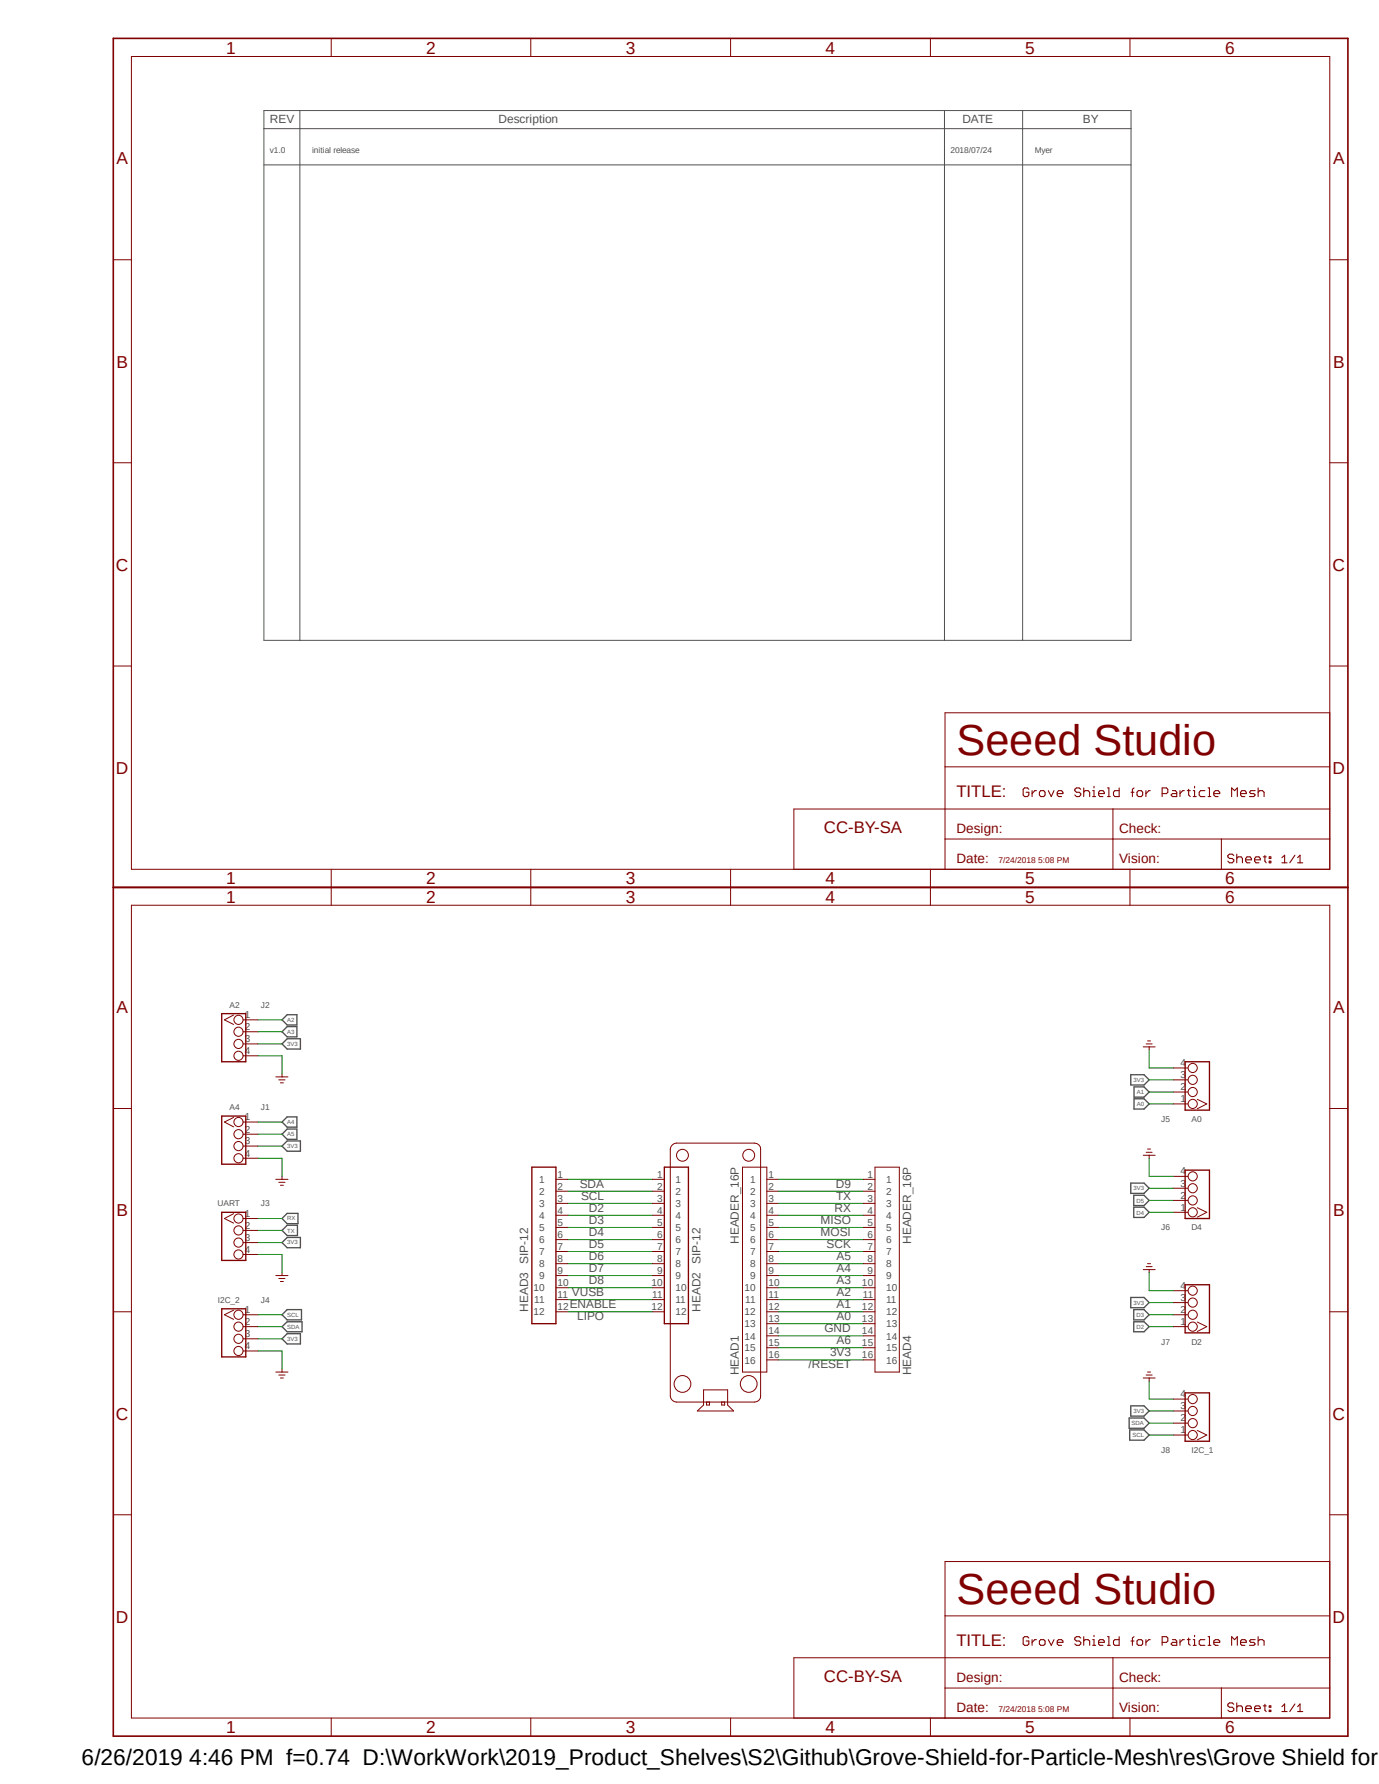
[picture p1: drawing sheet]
<svg xmlns="http://www.w3.org/2000/svg" width="216mm" height="279mm" viewBox="0 0 216 279" stroke-linecap="round" stroke-linejoin="round" font-family="sans-serif">
<path d="M17.4 5.8l193.9 266.5M211.3 5.8l-193.9 266.5" fill="none" stroke="#fff" stroke-width=".16"/>
<path d="M41.3 17.3h135.8v83h-135.8zM46.9 17.3v83M147.9 17.3v83M160.1 17.3v83M41.3 25.8h135.8M41.3 20.2h135.8" fill="none" stroke="#505050" stroke-width=".16"/>
<g fill="none" stroke="#505050" stroke-width=".21">
<path d="M44.2 159.7l.8-.8h1.5v1.6h-1.5zM44.2 163.5l.8-.8h2v1.6h-2zM44.2 175.7l.8-.8h1.5v1.6h-1.5zM44.2 161.6l.8-.8h1.5v1.6h-1.5zM44.2 177.6l.8-.8h1.5v1.6h-1.5zM45 178.7h2v1.6h-2l-.8-.8zM177 168.3h2.1l.8 .8-.8 .8h-2.1zM177.5 172.1h1.6l.8 .8-.8 .8h-1.6zM177.5 170.2h1.6l.8 .8-.8 .8h-1.6zM44.2 192.7l.8-.8h1.6v1.6h-1.6zM45 193.8h2v1.6h-2l-.8-.8zM45 190h1.7v1.6h-1.7l-.8-.8z"/>
<path d="M177 185.3h2.1l.8 .8-.8 .8h-2.1zM177.5 187.2h1.6l.8 .8-.8 .8h-1.6zM177.5 189.1h1.6l.8 .8-.8 .8h-1.6zM44.2 209.7l.8-.8h2v1.6h-2zM44.2 207.8l.8-.8h2.3v1.6h-2.3zM44.2 205.9l.8-.8h2.2v1.6h-2.2zM177 203.2h2.1l.8 .8-.8 .8h-2.1zM177.5 207h1.6l.8 .8-.8 .8h-1.6zM177.5 205.1h1.6l.8 .8-.8 .8h-1.6zM176.8 222.1h2.3l.8 .8-.8 .8h-2.3zM176.9 223.9h2.2l.8 .8-.8 .9h-2.2zM177 220.2h2.1l.8 .8-.8 .8h-2.1z"/>
</g>
<g fill="none" stroke="#800000" stroke-width=".16">
<path d="M20.6 8.8h187.6v127.3h-187.6zM51.9 6v2.8M83.1 6v2.8M114.4 6v2.8M145.7 6v2.8M176.9 6v2.8M17.7 40.7h2.9M208.2 40.7h2.8M17.7 72.5h2.9M208.2 72.5h2.8M17.7 104.3h2.9M208.2 111.6h-60.2v24.5"/>
<path d="M208.2 104.3h2.8M51.9 136.1v5.7M83.1 136.1v5.7M114.4 136.1v5.7M145.7 136.1v5.7M147.9 126.7h-23.6v9.4M148 131.4h60.2M148 126.7h60.2M148 120.1h60.2M174.2 126.7v9.4M176.9 136.1v5.7M191.2 131.4v4.7"/>
<path d="M20.6 141.8h187.6v127.3h-187.6zM36.6 159l-1.5 .7 1.5 .7M38.1 159.7h2.3M17.7 173.6h2.9M36.6 175l-1.5 .7 1.5 .8M38.1 175.7h2.3M38.1 177.6h2.3M38.1 179.5h2.3M38.1 161.6h2.3M38.1 163.5h2.3M38.1 165.4h2.3M43.2 168.7h1.9"/>
<path d="M43.6 169.1h1M43.9 169.6h.5M44.2 168.2v.5M105.2 179.3l.7-.3h12.3a.94 .94 0 0 1 .9 1v38.7a.94 .94 0 0 1-.9 .9h-12.3a1.03 1.03 0 0 1-1-.9v-38.7zM179 164h1.8M179.5 163.5h.9M179.7 163h.4M179.7 180h.4M179.9 164v.4M183.7 169.1h2.3M183.7 172.9h2.3M183.7 171h2.3"/>
<path d="M183.7 167.3h2.3M187.5 172.2l1.4 .7-1.4 .8M208.2 173.6h2.8M36.6 190.1l-1.5 .7 1.5 .8M38.1 181.4h2.3M38.1 190.8h2.3M38.1 192.7h2.3M38.1 194.6h2.3M38.1 196.5h2.3M43.2 184.7h1.9M43.2 199.8h1.9M43.6 185.2h1"/>
<path d="M43.9 185.6h.5M44.2 184.2v.5M44.2 199.3v.5M87 184.7h1.9M87 186.6h1.9M87 188.5h1.9M87 190.3h1.9M87 192.2h1.9M87 194.1h1.9M87 196h1.9M87 197.9h1.9M87 199.8h1.9"/>
<path d="M102.1 184.7h1.9M102.1 186.6h1.9M102.1 188.5h1.9M102.1 190.3h1.9M102.1 192.2h1.9M102.1 194.1h1.9M102.1 196h1.9M102.1 197.9h1.9M102.1 199.8h1.9M116.2 182.8h3.9v32.1h-3.9zM120.1 184.7h1.8M120.1 186.6h1.8"/>
<path d="M120.1 188.5h1.8M120.1 190.3h1.8M120.1 192.2h1.8M120.1 194.1h1.8M120.1 196h1.8M120.1 197.9h1.8M120.1 199.8h1.8M135.1 184.7h1.9M135.1 186.6h1.9M135.1 188.5h1.9M135.1 190.3h1.9M135.1 192.2h1.9"/>
<path d="M135.1 194.1h1.9M135.1 196h1.9M135.1 197.9h1.9M135.1 199.8h1.9M137 182.8h3.8v32.1h-3.8zM179 180.9h1.8M179 198.8h1.8M179.5 180.5h.9M179.5 198.4h.9M179.7 197.9h.4M179.9 180.9v.5M179.9 198.8v.5"/>
<path d="M183.7 189.9h2.3M183.7 188h2.3M183.7 186.1h2.3M183.7 184.2h2.3M187.5 189.1l1.4 .8-1.4 .7M17.7 205.4h2.9M36.6 205.2l-1.5 .7 1.5 .7M38.1 205.9h2.3M38.1 207.8h2.3M38.1 209.7h2.3M38.1 211.6h2.3M43.2 214.9h1.9"/>
<path d="M43.6 200.2h1M43.6 215.3h1M43.9 200.7h.5M43.9 215.8h.5M44.2 214.4v.5M87 201.7h1.9M87 203.5h1.9M87 205.4h1.9M102.1 201.7h1.9M102.1 203.5h1.9M102.1 205.4h1.9M110.2 217.7h3.7v2.3l1 1h-5.7l1-1z"/>
<path d="M110.6 219.6v.4h.5v-.4M113 219.6v.4h.5v-.4M120.1 201.7h1.8M120.1 203.5h1.8M120.1 205.4h1.8M120.1 207.3h1.8M120.1 209.2h1.8M120.1 211.1h1.8M120.1 213h1.8M135.1 201.7h1.9M135.1 203.5h1.9M135.1 205.4h1.9"/>
<path d="M135.1 207.3h1.9M135.1 209.2h1.9M135.1 211.1h1.9M135.1 213h1.9M179 215.8h1.8M179.5 215.3h.9M179.7 214.9h.4M179.9 215.8v.5M183.7 205.9h2.3M183.7 207.8h2.3M183.7 204h2.3M183.7 202.1h2.3"/>
<path d="M183.7 219.1h2.3M187.5 207.1l1.4 .7-1.4 .7M208.2 205.4h2.8M17.7 237.2h2.9M183.7 221h2.3M183.7 224.7h2.3M183.7 222.9h2.3M187.5 224l1.4 .7-1.4 .8M208.2 237.2h2.8M147.9 259.6h-23.6v9.5M148 259.6h60.2M148 253.1h60.2"/>
<path d="M174.2 259.6v9.5M208.2 244.6h-60.2v24.5M51.9 269.1v2.8M83.1 269.1v2.8M114.4 269.1v2.8M145.7 269.1v2.8M148 264.4h60.2M176.9 269.1v2.8M191.2 264.4v4.7"/>
<circle cx="37.3" cy="159.7" r=".72"/>
<circle cx="37.3" cy="177.6" r=".72"/>
<circle cx="37.3" cy="165.4" r=".72"/>
<circle cx="37.3" cy="179.5" r=".72"/>
<circle cx="37.3" cy="163.5" r=".72"/>
<circle cx="37.3" cy="175.7" r=".72"/>
<circle cx="37.3" cy="161.6" r=".72"/>
<circle cx="186.7" cy="172.9" r=".72"/>
<circle cx="186.7" cy="167.3" r=".72"/>
<circle cx="186.7" cy="169.1" r=".72"/>
<circle cx="186.7" cy="171" r=".72"/>
<circle cx="37.3" cy="181.4" r=".72"/>
<circle cx="37.3" cy="190.8" r=".72"/>
<circle cx="37.3" cy="192.7" r=".72"/>
<circle cx="37.3" cy="196.5" r=".72"/>
<circle cx="37.3" cy="194.6" r=".72"/>
<circle cx="106.9" cy="180.9" r=".93"/>
<circle cx="117.2" cy="180.9" r=".93"/>
<circle cx="186.7" cy="188" r=".72"/>
<circle cx="186.7" cy="186.1" r=".72"/>
<circle cx="186.7" cy="184.2" r=".72"/>
<circle cx="186.7" cy="189.9" r=".72"/>
<circle cx="37.3" cy="211.6" r=".72"/>
<circle cx="37.3" cy="205.9" r=".72"/>
<circle cx="37.3" cy="207.8" r=".72"/>
<circle cx="37.3" cy="209.7" r=".72"/>
<circle cx="106.9" cy="216.7" r="1.31"/>
<circle cx="117.2" cy="216.7" r="1.31"/>
<circle cx="186.7" cy="204" r=".72"/>
<circle cx="186.7" cy="202.1" r=".72"/>
<circle cx="186.7" cy="219.1" r=".72"/>
<circle cx="186.7" cy="205.9" r=".72"/>
<circle cx="186.7" cy="207.8" r=".72"/>
<circle cx="186.7" cy="222.9" r=".72"/>
<circle cx="186.7" cy="224.7" r=".72"/>
<circle cx="186.7" cy="221" r=".72"/>
</g>
<path d="M34.7 158.7h3.8v7.6h-3.8zM34.7 174.8h3.8v7.5h-3.8zM185.5 166.3h3.9v7.6h-3.9zM34.7 189.9h3.8v7.5h-3.8zM83.3 182.8h3.7v24.5h-3.7zM104 182.8h3.8v24.5h-3.8zM185.5 183.3h3.9v7.5h-3.9zM34.7 205h3.8v7.5h-3.8zM185.5 201.2h3.9v7.5h-3.9zM185.5 218.1h3.9v7.6h-3.9z" fill="none" stroke="#800000" stroke-width=".21"/>
<g fill="none" stroke="#800000" stroke-width=".17">
<path d="M161.1 123.6l-.2-.2h-.5l-.2 .2v.9l.2 .3h.5l.2-.3v-.4h-.4M161.6 123.8v1M162.3 123.8h-.3l-.4 .5M162.9 123.8h.5l.2 .3v.4l-.2 .3h-.5l-.2-.3v-.4zM164.1 123.8l.5 1 .4-1M165.5 124.3h.9v-.2l-.2-.3h-.5l-.2 .3v.4l.2 .3h.5M169.2 123.6l-.2-.2h-.5l-.2 .2v.2l.2 .3h.5l.2 .2v.2l-.2 .3h-.5l-.2-.3M169.7 124.1l.2-.3h.4l.3 .3v.7M169.7 123.4v1.4M171.1 124.8h.4M171.1 123.8h.2v1M171.3 123.1v.3"/>
<path d="M172 124.3h.9v-.2l-.2-.3h-.5l-.2 .3v.4l.2 .3h.5M173.4 123.4h.2v1.4M173.4 124.8h.4M175.2 123.4v1.4h-.7l-.2-.3v-.4l.2-.3h.7M177.1 124.1h.4M177.5 123.4l-.2 .2v1.2M178.2 123.8h.5l.2 .3v.4l-.2 .3h-.5l-.2-.3v-.4zM179.4 123.8v1M180.1 123.8h-.2l-.5 .5M181.9 124.3h.7l.2-.2v-.5l-.2-.2h-.7v1.4M183.6 123.8h.4l.2 .3v.7h-.6l-.3-.3 .3-.2h.6M184.7 123.8v1"/>
<path d="M185.4 123.8h-.2l-.5 .5M185.9 123.8h.5M186.1 123.6v.9l.3 .3M186.8 124.8h.5M186.8 123.8h.2v1M187 123.1v.3M188.6 123.8h-.6l-.3 .3v.4l.3 .3h.6M189.1 123.4h.3v1.4M189.1 124.8h.5M190 124.3h1v-.2l-.3-.3h-.4l-.3 .3v.4l.3 .3h.4M192.8 124.8v-1.4l.5 .4 .4-.4v1.4M193.2 134l-.3-.2h-.4l-.3 .2v.2l.3 .3h.4l.3 .2v.2l-.3 .2h-.4l-.3-.2"/>
<path d="M193.6 133.8v1.3M193.6 134.5l.2-.3h.5l.2 .3v.6M194.2 124.3h.9v-.2l-.2-.3h-.5l-.2 .3v.4l.2 .3h.5M195 134.7h.9v-.2l-.2-.3h-.5l-.2 .3v.4l.2 .2h.5M196.4 134.7h.9v-.2l-.2-.3h-.5l-.2 .3v.4l.2 .2h.5M196.5 123.8h-.7l-.2 .3 .2 .2h.5l.2 .2-.2 .3h-.7M197 124.1l.2-.3h.5l.2 .3v.7M197 123.4v1.4M197.8 134.2h.4M198 134v.9l.2 .2M198.7 134.9h.3v.2h-.3zM198.7 134.2h.3v.3h-.3z"/>
<path d="M200.7 134.3l.4-.4v1.2M200.7 135.1h.8M202.7 133.9l-.8 1.2M203.2 135.1h.8M203.2 134.3l.3-.4v1.2M161.1 256.5l-.2-.2h-.5l-.2 .2v1l.2 .2h.5l.2-.2v-.5h-.4M161.6 256.8v.9M162.3 256.8h-.3l-.4 .4M162.7 257l.2-.2h.5l.2 .2v.5l-.2 .2h-.5l-.2-.2zM164.1 256.8l.5 .9 .4-.9M165.5 257.2h.9v-.2l-.2-.2h-.5l-.2 .2v.5l.2 .2h.5M169.2 256.5l-.2-.2h-.5l-.2 .2v.3l.2 .2h.5l.2 .2v.3l-.2 .2h-.5l-.2-.2"/>
<path d="M169.7 256.3v1.4M169.7 257l.2-.2h.4l.3 .2v.7M171.1 256.8h.2v.9M171.1 257.7h.4M171.3 256.1v.2M172 257.2h.9v-.2l-.2-.2h-.5l-.2 .2v.5l.2 .2h.5M173.4 256.3h.2v1.4M173.4 257.7h.4M175.2 256.3v1.4h-.7l-.2-.2v-.5l.2-.2h.7M177.1 257h.4M177.5 256.3l-.2 .2v1.2M178 257l.2-.2h.5l.2 .2v.5l-.2 .2h-.5l-.2-.2z"/>
<path d="M179.4 256.8v.9M180.1 256.8h-.2l-.5 .4M181.9 257.2h.7l.2-.2v-.5l-.2-.2h-.7v1.4M183.6 256.8h.4l.2 .2v.7h-.6l-.3-.2 .3-.3h.6M184.7 256.8v.9M185.4 256.8h-.2l-.5 .4M185.9 256.8h.5M186.1 256.5v1l.3 .2M186.8 256.8h.2v.9M186.8 257.7h.5M187 256.1v.2M188.6 256.8h-.6l-.3 .2v.5l.3 .2h.6"/>
<path d="M189.1 256.3h.3v1.4M189.1 257.7h.5M190 257.2h1v-.2l-.3-.2h-.4l-.3 .2v.5l.3 .2h.4M192.8 257.7v-1.4l.5 .5 .4-.5v1.4M194.2 257.2h.9v-.2l-.2-.2h-.5l-.2 .2v.5l.2 .2h.5M196.5 256.8h-.7l-.2 .2 .2 .2h.5l.2 .3-.2 .2h-.7M197 256.3v1.4M197 257l.2-.2h.5l.2 .2v.7M193.2 266.9l-.3-.2h-.4l-.3 .2v.3l.3 .2h.4l.3 .2v.2l-.3 .3h-.4l-.3-.3M193.6 266.7v1.4M193.6 267.4l.2-.2h.5l.2 .2v.7M195 267.6h.9v-.2l-.2-.2h-.5l-.2 .2v.4l.2 .3h.5"/>
<path d="M196.4 267.6h.9v-.2l-.2-.2h-.5l-.2 .2v.4l.2 .3h.5M197.8 267.2h.4M198 266.9v.9l.2 .3M198.7 267.2h.3v.2h-.3zM198.7 267.8h.3v.3h-.3zM200.7 267.3l.4-.4v1.2M200.7 268.1h.8M202.7 266.9l-.8 1.2M203.2 267.3l.3-.4v1.2M203.2 268.1h.8"/>
</g>
<path d="M17.7 6h193.3v265.9h-193.3zM17.7 139h193.3" fill="none" stroke="#800000" stroke-width=".25"/>
<g fill="none" stroke="#008000" stroke-width=".16">
<path d="M40.4 159.7h3.8M40.4 179.5h3.8M40.4 163.5h3.8M40.4 165.4h3.8v2.8M40.4 175.7h3.8M40.4 177.6h3.8M40.4 161.6h3.8M179.9 169.1h3.8M179.9 164.4v2.9h3.8M179.9 172.9h3.8M179.9 171h3.8M40.4 194.6h3.8"/>
<path d="M40.4 181.4h3.8v2.8M40.4 196.5h3.8v2.8M40.4 192.7h3.8M40.4 190.8h3.8M88.9 186.6h13.2M88.9 188.5h13.2M88.9 197.9h13.2M88.9 196h13.2M88.9 199.8h13.2M88.9 194.1h13.2M88.9 190.3h13.2M88.9 192.2h13.2"/>
<path d="M88.9 184.7h13.2M121.9 186.6h13.2M121.9 188.5h13.2M121.9 197.9h13.2M121.9 196h13.2M121.9 199.8h13.2M121.9 194.1h13.2M121.9 190.3h13.2M121.9 192.2h13.2M121.9 184.7h13.2M179.9 186.1h3.8M179.9 181.4v2.8h3.8"/>
<path d="M179.9 199.3v2.8h3.8M179.9 189.9h3.8M179.9 188h3.8M40.4 209.7h3.8M40.4 211.6h3.8v2.8M40.4 207.8h3.8M40.4 205.9h3.8M88.9 205.4h13.2M88.9 203.5h13.2M88.9 201.7h13.2M121.9 211.1h13.2M121.9 207.3h13.2"/>
<path d="M121.9 205.4h13.2M121.9 203.5h13.2M121.9 201.7h13.2M121.9 213h13.2M121.9 209.2h13.2M179.9 204h3.8M179.9 216.3v2.8h3.8M179.9 207.8h3.8M179.9 205.9h3.8M179.9 221h3.8M179.9 222.9h3.8M179.9 224.7h3.8"/>
</g>
<g font-size="6.8" fill="#800000">
<text x="149.7" y="118.2">Seeed Studio</text>
<text x="149.7" y="251.2">Seeed Studio</text>
</g>
<text font-size="3.6" x="12.8" y="276.4">6/26/2019 4:46 PM f=0.74 D:\WorkWork\2019_Product_Shelves\S2\Github\Grove-Shield-for-Particle-Mesh\res\Grove Shield for P</text>
<g font-size="2.7" fill="#800000">
<text x="35.4" y="8.4">1</text>
<text x="66.7" y="8.4">2</text>
<text x="98" y="8.4">3</text>
<text x="129.2" y="8.4">4</text>
<text x="160.5" y="8.4">5</text>
<text x="191.8" y="8.4">6</text>
<text x="18.2" y="25.7">A</text>
<text x="208.7" y="25.7">A</text>
<text x="18.2" y="57.6">B</text>
<text x="208.7" y="57.6">B</text>
<text x="18.2" y="89.4">C</text>
<text x="208.6" y="89.4">C</text>
<text x="18.2" y="121.2">D</text>
<text x="208.6" y="121.2">D</text>
<text x="35.4" y="138.5">1</text>
<text x="35.4" y="141.4">1</text>
<text x="66.7" y="138.5">2</text>
<text x="66.7" y="141.4">2</text>
<text x="98" y="138.5">3</text>
<text x="98" y="141.4">3</text>
<text x="129.2" y="138.5">4</text>
<text x="129.2" y="141.4">4</text>
<text x="160.5" y="138.5">5</text>
<text x="160.5" y="141.4">5</text>
<text x="191.8" y="138.5">6</text>
<text x="191.8" y="141.4">6</text>
<text x="18.2" y="158.7">A</text>
<text x="208.7" y="158.7">A</text>
<text x="18.2" y="190.5">B</text>
<text x="208.7" y="190.5">B</text>
<text x="18.2" y="222.3">C</text>
<text x="208.6" y="222.3">C</text>
<text x="18.2" y="254.1">D</text>
<text x="208.6" y="254.1">D</text>
<text x="35.4" y="271.5">1</text>
<text x="66.7" y="271.5">2</text>
<text x="98" y="271.5">3</text>
<text x="129.2" y="271.5">4</text>
<text x="160.5" y="271.5">5</text>
<text x="191.8" y="271.5">6</text>
</g>
<g font-size="2.6" fill="#800000">
<text x="149.7" y="124.8">TITLE:</text>
<text x="129" y="130.5">CC-BY-SA</text>
<text x="149.7" y="257.8">TITLE:</text>
<text x="129" y="263.4">CC-BY-SA</text>
</g>
<g font-size="2.1" fill="#800000">
<text x="149.7" y="130.5">Design:</text>
<text x="175.2" y="130.5">Check:</text>
<text x="149.7" y="135.2">Date:</text>
<text x="175.2" y="135.2">Vision:</text>
<text x="149.7" y="263.4">Design:</text>
<text x="175.2" y="263.4">Check:</text>
<text x="149.7" y="268.1">Date:</text>
<text x="175.2" y="268.1">Vision:</text>
</g>
<g font-size="1.9" fill="#505050">
<text x="42.2" y="19.2">REV</text>
<text x="78.1" y="19.2">Description</text>
<text x="150.7" y="19.2">DATE</text>
<text x="169.5" y="19.2">BY</text>
<text x="90.8" y="186">SDA</text>
<text x="91" y="187.9">SCL</text>
<text x="92.2" y="189.8">D2</text>
<text x="92.2" y="191.6">D3</text>
<text x="128.5" y="191.6">MISO</text>
<text x="130.6" y="189.8">RX</text>
<text x="130.8" y="186">D9</text>
<text x="130.9" y="187.9">TX</text>
<text x="82.7" y="197.9" transform="rotate(-90 82.7 197.9)">SIP-12</text>
<text x="92.2" y="193.5">D4</text>
<text x="92.2" y="195.4">D5</text>
<text x="92.2" y="197.3">D6</text>
<text x="109.7" y="197.9" transform="rotate(-90 109.7 197.9)">SIP-12</text>
<text x="115.7" y="194.8" transform="rotate(-90 115.7 194.8)">HEADER_16P</text>
<text x="128.5" y="193.5">MOSI</text>
<text x="129.4" y="195.4">SCK</text>
<text x="131" y="197.3">A5</text>
<text x="142.7" y="194.8" transform="rotate(-90 142.7 194.8)">HEADER_16P</text>
<text x="89.5" y="203">VUSB</text>
<text x="92.2" y="201.1">D8</text>
<text x="92.2" y="199.2">D7</text>
<text x="131" y="199.2">A4</text>
<text x="131" y="203">A2</text>
<text x="131" y="201.1">A3</text>
<text x="82.7" y="205.4" transform="rotate(-90 82.7 205.4)">HEAD3</text>
<text x="89.2" y="204.8">ENABLE</text>
<text x="90.4" y="206.8">LIPO</text>
<text x="109.7" y="205.4" transform="rotate(-90 109.7 205.4)">HEAD2</text>
<text x="129.1" y="208.6">GND</text>
<text x="131" y="206.8">A0</text>
<text x="131" y="204.8">A1</text>
<text x="115.7" y="215.4" transform="rotate(-90 115.7 215.4)">HEAD1</text>
<text x="126.6" y="214.3">/RESET</text>
<text x="130" y="212.4">3V3</text>
<text x="131" y="210.5">A6</text>
<text x="142.7" y="215.4" transform="rotate(-90 142.7 215.4)">HEAD4</text>
</g>
<g font-size="1.6" fill="#505050">
<text x="38.3" y="159.4">1</text>
<text x="38.3" y="161.3">2</text>
<text x="38.3" y="163.2">3</text>
<text x="38.3" y="165.1">4</text>
<text x="184.8" y="167">4</text>
<text x="184.8" y="172.6">1</text>
<text x="184.8" y="170.8">2</text>
<text x="184.8" y="168.9">3</text>
<text x="38.3" y="175.5">1</text>
<text x="38.3" y="177.4">2</text>
<text x="38.3" y="179.2">3</text>
<text x="38.3" y="181.1">4</text>
<text x="84.4" y="185.2">1</text>
<text x="87.3" y="184.4">1</text>
<text x="102.9" y="184.4">1</text>
<text x="105.7" y="185.2">1</text>
<text x="117.4" y="185.2">1</text>
<text x="120.3" y="184.4">1</text>
<text x="135.8" y="184.4">1</text>
<text x="138.7" y="185.2">1</text>
<text x="184.8" y="185.8">3</text>
<text x="184.8" y="183.9">4</text>
<text x="38.3" y="190.5">1</text>
<text x="84.4" y="187.2">2</text>
<text x="84.4" y="189">3</text>
<text x="84.4" y="190.9">4</text>
<text x="87.3" y="186.3">2</text>
<text x="87.3" y="188.2">3</text>
<text x="87.3" y="190.1">4</text>
<text x="87.3" y="192">5</text>
<text x="102.9" y="186.3">2</text>
<text x="102.9" y="188.2">3</text>
<text x="102.9" y="190.1">4</text>
<text x="102.9" y="192">5</text>
<text x="105.7" y="187.2">2</text>
<text x="105.7" y="189">3</text>
<text x="105.7" y="190.9">4</text>
<text x="117.4" y="187.2">2</text>
<text x="117.4" y="189.1">3</text>
<text x="117.4" y="190.9">4</text>
<text x="120.3" y="186.3">2</text>
<text x="120.3" y="188.2">3</text>
<text x="120.3" y="190.1">4</text>
<text x="120.3" y="192">5</text>
<text x="135.8" y="186.3">2</text>
<text x="135.8" y="188.2">3</text>
<text x="135.8" y="190.1">4</text>
<text x="135.8" y="192">5</text>
<text x="138.7" y="187.2">2</text>
<text x="138.7" y="189.1">3</text>
<text x="138.7" y="190.9">4</text>
<text x="184.8" y="189.6">1</text>
<text x="184.8" y="187.7">2</text>
<text x="38.3" y="192.4">2</text>
<text x="38.3" y="194.3">3</text>
<text x="38.3" y="196.2">4</text>
<text x="84.4" y="192.8">5</text>
<text x="84.4" y="194.7">6</text>
<text x="84.4" y="196.5">7</text>
<text x="87.3" y="193.8">6</text>
<text x="87.3" y="195.7">7</text>
<text x="87.3" y="197.6">8</text>
<text x="102.9" y="193.8">6</text>
<text x="102.9" y="195.7">7</text>
<text x="102.9" y="197.6">8</text>
<text x="105.7" y="192.8">5</text>
<text x="105.7" y="194.7">6</text>
<text x="105.7" y="196.5">7</text>
<text x="117.4" y="192.8">5</text>
<text x="117.4" y="194.7">6</text>
<text x="117.4" y="196.6">7</text>
<text x="120.3" y="193.8">6</text>
<text x="120.3" y="195.7">7</text>
<text x="120.3" y="197.6">8</text>
<text x="135.8" y="193.8">6</text>
<text x="135.8" y="195.7">7</text>
<text x="135.8" y="197.6">8</text>
<text x="138.7" y="192.8">5</text>
<text x="138.7" y="194.7">6</text>
<text x="138.7" y="196.6">7</text>
<text x="83.5" y="202.2">10</text>
<text x="84.4" y="198.5">8</text>
<text x="84.4" y="200.4">9</text>
<text x="87.3" y="199.5">9</text>
<text x="87.3" y="201.4">10</text>
<text x="87.3" y="203.3">11</text>
<text x="102" y="201.4">10</text>
<text x="102.1" y="203.3">11</text>
<text x="102.9" y="199.5">9</text>
<text x="105.7" y="198.5">8</text>
<text x="105.7" y="200.4">9</text>
<text x="105.7" y="202.2">10</text>
<text x="116.5" y="202.2">10</text>
<text x="117.4" y="198.5">8</text>
<text x="117.4" y="200.4">9</text>
<text x="120.3" y="199.5">9</text>
<text x="120.3" y="201.4">10</text>
<text x="120.3" y="203.3">11</text>
<text x="135" y="201.4">10</text>
<text x="135.1" y="203.3">11</text>
<text x="135.8" y="199.5">9</text>
<text x="138.7" y="198.5">8</text>
<text x="138.7" y="200.4">9</text>
<text x="138.7" y="202.2">10</text>
<text x="184.8" y="203.7">3</text>
<text x="184.8" y="201.9">4</text>
<text x="38.3" y="205.7">1</text>
<text x="38.3" y="207.5">2</text>
<text x="38.3" y="209.4">3</text>
<text x="83.5" y="206">12</text>
<text x="83.6" y="204.1">11</text>
<text x="87.3" y="205.2">12</text>
<text x="102" y="205.2">12</text>
<text x="105.7" y="204.1">11</text>
<text x="105.7" y="206">12</text>
<text x="116.5" y="206">12</text>
<text x="116.5" y="207.9">13</text>
<text x="116.5" y="209.8">14</text>
<text x="116.7" y="204.1">11</text>
<text x="120.3" y="205.2">12</text>
<text x="120.3" y="207">13</text>
<text x="120.3" y="209">14</text>
<text x="135" y="205.2">12</text>
<text x="135" y="207">13</text>
<text x="135" y="209">14</text>
<text x="138.7" y="204.1">11</text>
<text x="138.7" y="206">12</text>
<text x="138.7" y="207.9">13</text>
<text x="138.7" y="209.8">14</text>
<text x="184.8" y="207.5">1</text>
<text x="184.8" y="205.7">2</text>
<text x="38.3" y="211.3">4</text>
<text x="116.5" y="211.7">15</text>
<text x="116.5" y="213.6">16</text>
<text x="120.3" y="210.8">15</text>
<text x="120.3" y="212.7">16</text>
<text x="135" y="210.8">15</text>
<text x="135" y="212.7">16</text>
<text x="138.7" y="211.7">15</text>
<text x="138.7" y="213.6">16</text>
<text x="184.8" y="220.7">3</text>
<text x="184.8" y="218.9">4</text>
<text x="184.8" y="224.5">1</text>
<text x="184.8" y="222.6">2</text>
</g>
<g font-size="1.3" fill="#505050">
<text x="42.2" y="23.9">v1.0</text>
<text x="48.9" y="23.9">initial release</text>
<text x="148.8" y="23.9">2018/07/24</text>
<text x="162" y="23.9">Myer</text>
<text x="35.9" y="157.8">A2</text>
<text x="40.9" y="157.8">J2</text>
<text x="35.9" y="173.9">A4</text>
<text x="40.9" y="173.9">J1</text>
<text x="181.8" y="175.7">J5</text>
<text x="186.5" y="175.7">A0</text>
<text x="34" y="188.9">UART</text>
<text x="40.9" y="188.9">J3</text>
<text x="181.8" y="192.7">J6</text>
<text x="186.5" y="192.7">D4</text>
<text x="34.1" y="204">I2C_2</text>
<text x="40.9" y="204">J4</text>
<text x="181.8" y="210.6">J7</text>
<text x="186.5" y="210.6">D2</text>
<text x="181.8" y="227.6">J8</text>
<text x="186.5" y="227.6">I2C_1</text>
</g>
<g font-size="1.3" fill="#800000">
<text x="156.3" y="135.2">7/24/2018 5:08 PM</text>
<text x="156.3" y="268.1">7/24/2018 5:08 PM</text>
</g>
<g font-size=".9" fill="#505050">
<text x="45" y="161.9">A3</text>
<text x="45" y="160">A2</text>
<text x="45" y="163.8">3V3</text>
<text x="177.5" y="169.5">3V3</text>
<text x="178" y="173.3">A0</text>
<text x="178" y="171.4">A1</text>
<text x="45" y="179.8">3V3</text>
<text x="45" y="176.1">A4</text>
<text x="45" y="178">A5</text>
<text x="45" y="191.1">RX</text>
<text x="177.5" y="186.4">3V3</text>
<text x="177.9" y="190.2">D4</text>
<text x="177.9" y="188.3">D5</text>
<text x="45" y="194.9">3V3</text>
<text x="45" y="193">TX</text>
<text x="45" y="208.1">SDA</text>
<text x="45" y="206.2">SCL</text>
<text x="177.5" y="204.4">3V3</text>
<text x="177.9" y="208.1">D2</text>
<text x="177.9" y="206.2">D3</text>
<text x="45" y="210">3V3</text>
<text x="177.5" y="221.4">3V3</text>
<text x="177.2" y="223.2">SDA</text>
<text x="177.3" y="225.1">SCL</text>
</g>
</svg>
